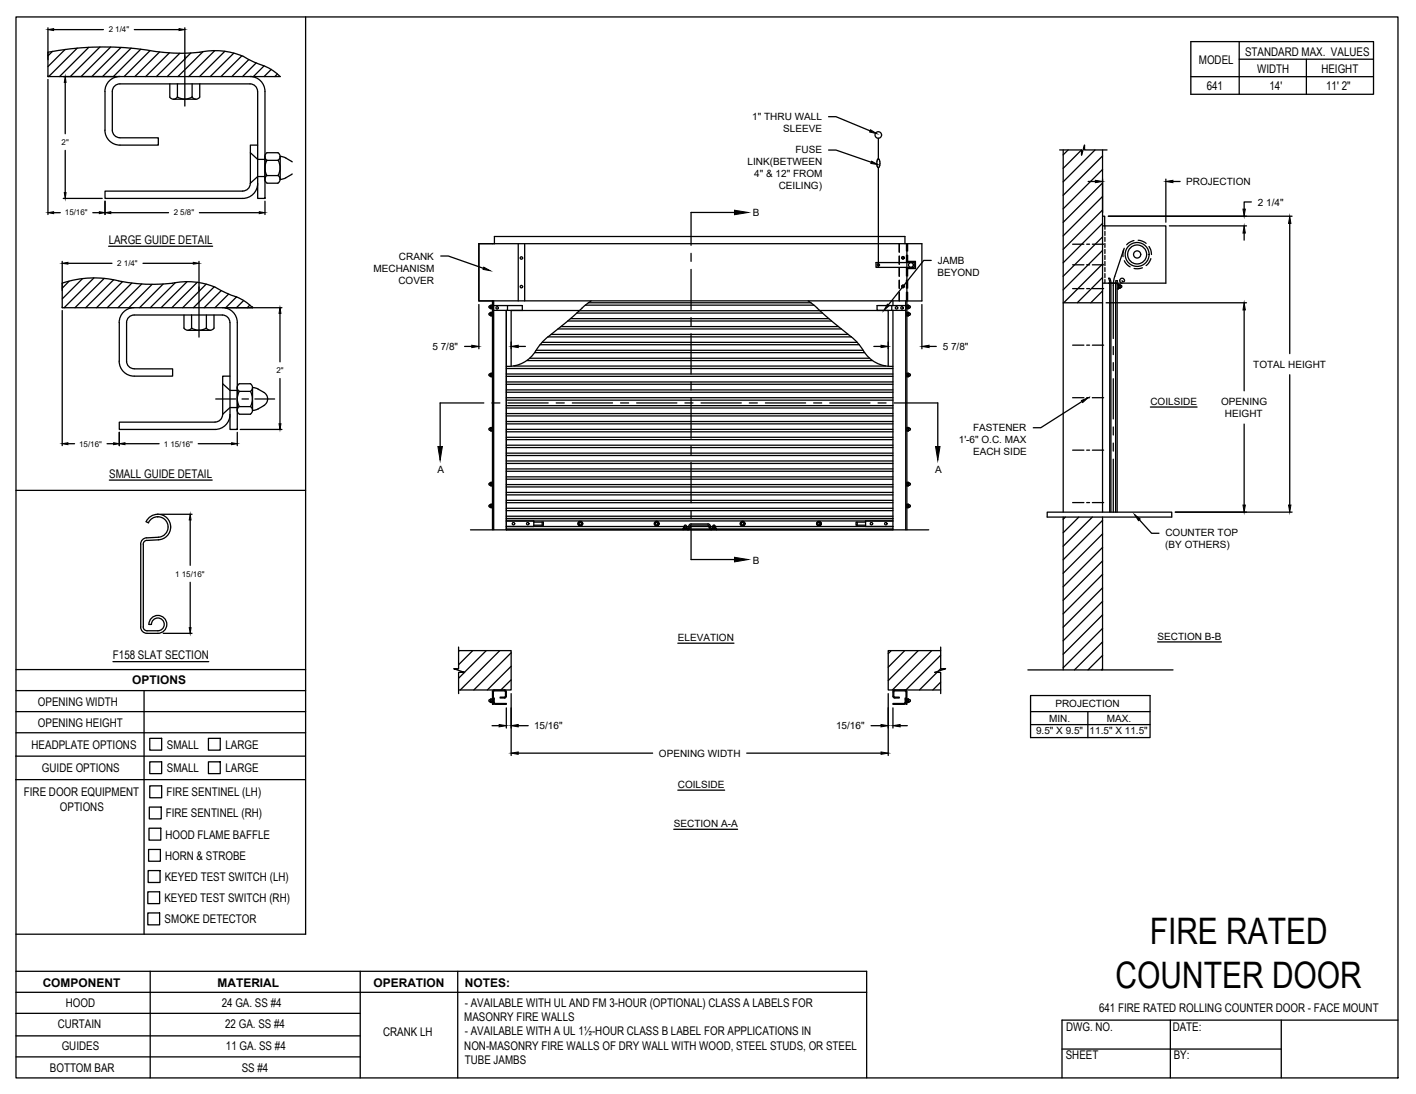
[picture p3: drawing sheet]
<svg xmlns="http://www.w3.org/2000/svg" width="279mm" height="216mm" viewBox="0 0 279 216" stroke-linecap="round" stroke-linejoin="round" font-family="sans-serif">
<!-- layer: CRANK - LH -->
<g fill="none" stroke="#000" stroke-width=".25">
<path d="M173.2 31.4l-.2 .8 .2 .8M173.2 31.4h.2M173.3 27.3v4.1M173.3 33.1v19.4M173.4 31.4l.2 .5v.7a.32 .32 0 0 1 0 .3 .32 .32 0 0 1-.4 .1M209.1 29.6h4.3v1l.6-2v1h4.4M209.8 29.6v71.5M210.8 29.6l-1 1M213.4 29.6l-3.6 3.6M214 29l-.2 .2M216.1 29.6l-6.3 6.3M217.6 29.6v71.5"/>
<path d="M217.6 30.8l-7.8 7.7M217.6 33.4l-7.8 7.8M217.6 36.1l-7.8 7.8M217.6 38.8l-7.8 7.7M94.5 48.1v11.3h2.8M94.5 48.1v11.3h84.4M94.5 48.1h87.4v11.3h-2.8v-1.7M97.2 59.4v45.2M97.4 59.4v45.2M97.6 48.1v-1.4h81v1.4M102.3 48.1v11.3M103.5 48.1v11.3"/>
<path d="M116.1 59.8h43.9M116.7 59.4l-1.9 1.4M159.4 59.4l1.9 1.4M172.8 51.8h7.6v1h-7.6zM176.2 59.4v.9M177.4 48.1v1.7M177.4 50.5v1.6M177.4 52.9v1.6M177.4 55.3v1.6M177.4 57.7v1.7M178.7 59.4v45.2M178.9 48.1v1.5"/>
<path d="M178.9 50.4v1.4M178.9 52.8v1.7M178.9 55.3v1.6M178.9 57.7v1.7M178.9 48.1v56.5M179.1 51.6h1.5v1.4h-1.5M179.1 48.1v1.5M179.1 50.4v1.4M179.1 52.8v1.7M179.1 55.3v1.6M209.8 59.8h7.8M211.6 57h2.3"/>
<path d="M211.6 52.3h2.3M211.6 48.2h2.3M214.4 57h.6M214.4 52.3h.6M214.4 48.2h.6M215.5 57h2.3M215.5 52.3h2.3M215.5 48.2h2.3M217.6 44.6h12.4v11.3h-12.4M217.6 42.7h.4v1.9M217.6 41.4l-7.8 7.8M217.6 44.1l-7.8 7.8"/>
<path d="M217.6 46.8l-7.8 7.7M217.6 49.4l-7.8 7.8M217.6 52.1l-7.7 7.7M217.6 54.8l-5 5M217.6 57.4l-2.4 2.4M218 44.6v.7M218 45.7v.8M218 46.8v.8M218 48v.8M218 49.2v.8M218 50.4v.8M218 51.6v.8"/>
<path d="M218 52.8v.8M218 54v.8M218 55.2v.7M219.2 55.9v-.3a.61 .61 0 0 0-.5-.7l.3 1v45.2M220.4 56.1h.3v.9h-.3M220.4 55.9l.1-.5h-.3l-.1 45.7M220.7 56.2v.7M220.7 56.2h.3v.5M220.7 56.7h.3M220.7 56.4h.3M220.7 56.9h.3M220.9 56.7l.1 .2"/>
<path d="M221 56.3l.3 .1v.3M221 56.3v.5M221.3 56.7l-.3 .1M221.4 55.4l.2 .2h.2a.47 .47 0 0 0-.3-.7 .47 .47 0 0 0-.6 .5 .47 .47 0 0 0 .5 .5M221.7 49.3l-2 6.3v11.2M221.8 49l-.2 1v.7M221.8 51.5l.5 .7 .7 .5M223.8 47.5l-1.1 .4-.4 .4M224.6 47.4l.8 .2 .7 .4M225.4 52.9l-.9 .1h-.7M226.7 48.6l.4 .7 .1 .9M227.1 51l-.5 1-.5 .4"/>
<path d="M96.5 73.8v.3M96.5 60.4v.3M96.5 61.8v.3M96.6 60.7l.2 .1M96.6 74.1l.1 .1M96.6 62.1l.1 .1M96.7 62.2l.1 .1M96.7 73.8l.1-.1v.6M96.7 74.2l.1 .1M96.7 73.8l-.1 .1M96.8 60.3l-.2 .1M96.8 61.7l-.2 .1"/>
<path d="M96.8 60.3v.6M96.8 61.7v.6M96.8 60.3h.3v.4h-.2zM96.9 62.2h.2M96.9 74.2l-.1-.5h.3l.1 .6h-.4l.1-.1h.2M96.9 61.8v.4M96.9 62.2v.1M96.9 61.6v.2M96.9 61.8h.2M96.9 61.6h.2M96.9 60.4h.2M96.9 73.8h.2"/>
<path d="M97.1 61.8v.4M97.1 61.6v.2M97.1 60.7v.2h-.2v-.1M97.1 62.1v.2l-.2 .1M97.4 61.3h17M97.4 60.3h5.7v1M99.9 79h76.3M99.9 78.5h76.3M99.9 77.4h76.3M99.9 76.9h76.3M99.9 74.3h76.3M99.9 73.8h76.3"/>
<path d="M99.9 75.4h76.3M99.9 75.8h76.3M99.9 72.7h76.3M99.9 61.3v43.3M100.1 60.3v1M100.9 61.3v11M101.4 72.2h73.4M104 71.2h68.1M104.6 70.7h66.9M105.5 69.6h65.1M105.8 69.1h64.5M106.6 68h62.9"/>
<path d="M107 67.6h62.1M108.1 66.5h59.9M108.7 66h58.7M110.1 64.9h55.9M110.7 64.5h54.7M112 63.4h52.1M112.6 62.9h50.9M113.8 61.8h48.5M114.3 61.3h47.5M114.8 60.9l-3.1 2.7-4 3.2-1.3 1.4a7.3 7.3 0 0 1-4.9 4l-1.6 .1M115.5 60.2h45.1M161.3 60.9l3.1 2.7 4 3.2 1.3 1.4a7.3 7.3 0 0 0 4.9 4l1.6 .1"/>
<path d="M161.7 61.3h13.6v11M176 60.3v1M176.2 61.3v43.3M178.7 60.3h-5.6v1h5.6M179 61.8v.4M179 62.1v.2l.2 .1M179 60.7v.2h.2M179 61.8h.2M179 61.6h.2M179 62.2h.2M179 60.4h.2M179 60.7h.2"/>
<path d="M179 61.6v.2M179 73.7l-.1 .6 .4 .1M179 73.7h.2M179 73.8h.2M179 74.2h.3M179.2 61.6v.7M179.2 60.2v.5M179.2 73.6v.6M179.2 60.8v.1M179.2 74.2v.1M179.2 60.2l-.2 .1v.4M179.3 60.3l.3 .3-.3 .2"/>
<path d="M179.3 60.3v.6M179.3 74.3l.3-.3-.3-.3v.6M179.4 62.2l-.1 .1M179.6 61.8v.3l-.2 .1M179.6 61.8l-.3-.1v.6M211.6 78.5h2.3M211.6 68.1h2.3M214.4 78.5h.6M214.4 68.1h.6M215.5 78.5h2.3M215.5 68.1h2.3M219.7 68.4v1.6"/>
<path d="M219.7 71.6v1.6M219.7 74.7v8M96.5 84.5v.4M96.5 95.4v.3M96.5 99.7v.3M96.6 84.9l.2 .1M96.6 95.7l.1 .1M96.7 95.8h.1M96.7 84.5l-.1 .1M96.8 84.4l-.1 .1M96.8 95.3l-.2 .1M96.8 99.6l-.2 .1"/>
<path d="M96.8 84.5v.5M96.8 95.3v.5M96.8 99.6v.5M96.9 95.7h.2M96.9 84.9h.2M96.9 84.5v.4M96.9 95.4v.3M96.9 99.7h.2v.3h-.2zM96.9 84.9v.2M96.9 95.2v.1M96.9 95.2h.2M96.9 95.4h.2"/>
<path d="M97.1 95.4v.3M97.1 95.2v.1M97.1 99.7v-.2h-.2v.2M97.1 84.9v.2h-.2M97.1 95.7v.2h-.2v-.2M97.1 84.5h-.2l-.1-.1h.3v.5M99.9 99.2h76.3M99.9 98.7h76.3M99.9 88.3h76.3M99.9 87.9h76.3M99.9 91.5h76.3M99.9 91h76.3"/>
<path d="M99.9 89.4h76.3M99.9 89.9h76.3M99.9 94.6h76.3M99.9 94.1h76.3M99.9 92.5h76.3M99.9 93h76.3M99.9 97.7h76.3M99.9 97.2h76.3M99.9 95.6h76.3M99.9 96.1h76.3M99.9 85.2h76.3M99.9 84.7h76.3"/>
<path d="M99.9 86.3h76.3M99.9 86.8h76.3M99.9 82.1h76.3M99.9 81.6h76.3M99.9 83.2h76.3M99.9 83.7h76.3M99.9 80.1h76.3M99.9 80.5h76.3M179 95.4v.3M179 95.7v.2h.2M179 84.9v.2h.2M179 95.2h.2"/>
<path d="M179 95.4h.2M179 95.7h.2M179 84.5h.2M179 84.9h.2M179 95.2v.1M179.2 99.5v.2M179.2 95.2v.7M179.2 84.4v.1M179.2 99.7v.5M179.2 84.5v.6M179.2 99.5h-.2v.2M179.2 99.7h-.2l-.1 .2 .1 .1h.2"/>
<path d="M179.2 84.4h-.2v.5M179.4 95.8h-.1M179.4 84.5l-.1-.1v.6M179.4 95.8l.2-.4-.3-.1v.5M179.4 84.5l.2 .3-.3 .2M211.6 99.2h2.3M211.6 88.8h2.3M214.4 99.2h.6M214.4 88.8h.6M215.5 99.2h2.3M215.5 88.8h2.3M219.7 84.3v1.6"/>
<path d="M219.7 87.4v1.6M219.7 90.6v10.5M92.8 104.6h90.5M96.6 100l.2 .1M97.1 100v.2h-.2v-.2M99.9 104.4h76.3M99.9 102.8h76.3M99.9 103.9h35.1M99.9 102.3h76.3M99.9 100.8h76.3M99.9 100.3h76.3M99.9 101.9h76.3"/>
<path d="M105.3 103h1.9v.7h-1.9M105.3 102.8v1.1M107 103v.7M114.3 103h.4l.3 .4-.3 .4h-.4l-.3-.4zM129.3 103h.5l.2 .4-.2 .4h-.5l-.2-.4zM135 104h-.1v.3h.1M135 104h.4v.3h-.4zM135.1 103.7h.3M135.1 103.7l-.1 .3h.5v-.1M135.4 103.7l.1 .2M135.4 104h.2v.3h-.2M135.5 103.9h.4v.4h-1.1v.3"/>
<path d="M135.7 104.6a.54 .54 0 0 0 .5-.7h3.7a.52 .52 0 0 0 .5 .7M135.9 103.9l.1-.3 .4-.2h3.3h.2l.3 .5M136.4 103.6l-.3 .3M136.4 103.6h3.3M139.7 103.6l.2 .3M140.4 104.3h1v.3M140.5 104v.3h.2M140.6 103.9h-.4v.4h.2M140.7 104h-.2M140.7 104v.3M140.7 104h.3M140.7 104.3h.3"/>
<path d="M140.7 103.7h.3M140.7 103.7l-.1 .3h.6M141 103.7l.1 .2h35.1M141 104h.2v.3h-.2M141.1 104v.3M141.1 103.9v.1M146.3 103h.5l.2 .4-.2 .4h-.5l-.2-.4zM161.4 103h.4l.3 .4-.3 .4h-.4l-.3-.4zM169.1 103v.7M170.8 103h-1.9v.7h1.9M170.8 102.8v1.1M179 100v.2h.2"/>
<path d="M179.3 100.1l.3-.2-.3-.3v.5M206.6 101.1h24.6v.9h-24.6zM209.8 102v30.2M210.2 102l-.4 .5M212.9 102l-3.1 3.1M215.5 102l-5.7 5.8M217.6 102v30.2M217.6 102.7l-7.8 7.8M217.6 105.4l-7.8 7.7M217.6 108l-7.8 7.8M217.6 110.7l-7.8 7.8M217.6 113.3l-7.8 7.8"/>
<path d="M217.6 116l-7.8 7.8M217.6 118.7l-7.8 7.7M219.2 101.1v-45.2h1.2v45.2M89.7 132h.1M90.5 128.4h10.4v7.8h-10.4M90.5 127.7v4.3h-1l2.2 .7h-1.2v4.2M90.6 128.4l-.1 .1M93.3 128.4l-2.8 2.8M95.9 128.4l-5.4 5.5M96.5 138.1v.3M96.6 138.5h.2M96.7 138.1h-.1"/>
<path d="M96.8 138h-.1M96.8 138v.6M96.9 138.5h.2M96.9 138.1v.3M96.9 138.5v.1M97.1 138.4v.2h-.2M97.1 138.1h-.2l-.1-.1h.3v.4M97.2 136.5l.3-.3h2.1l.3 .3M97.2 138.5l.3 .1v-.8h-.2v.8M97.2 136.5v2.5h.1v-2.5M97.2 138v.6M97.3 138.6l.4 .4"/>
<path d="M97.3 136.5l.2-.2h2.1l.1 .2M97.5 138.6l.2 .2h2.2v.2h-2.2M97.5 137.9l-.3 .2M98.6 128.4l-7.8 7.8M99.7 136.5v.9M99.7 137.4l-.1 .2h-.9v.2h.9l.3-.4M99.9 136.5v.9M100.9 128.8l-7.4 7.4M100.9 131.5l-4.7 4.7M100.9 134.2l-2.1 2M175.9 128.4l-.6 .6M176.2 137.4l.2 .3 1 .1v-.2h-.9l-.1-.2"/>
<path d="M176.2 136.5l.3-.3h2.1l.3 .3M176.2 136.5v.9M176.4 136.5l.2-.2h2l.2 .2M176.4 136.5v.9M178.5 128.4l-3.2 3.3M178.6 138.6l-.2 .2h-2.2v.2h2.2M178.6 137.9l.3 .2M178.8 138.6l-.4 .4M178.8 136.5v2.5h.1v-2.5M178.9 138.5l-.3 .1v-.8h.2v.8M178.9 138v.6M179 138.1v.3"/>
<path d="M179 138.4v.2h.2M179 138.1h.2M179 138.5h.2M179.2 137.9v.2M179.2 138.1v.5M179.2 137.9h-.2v.2M179.4 138h-.1v.6M179.4 138.1l.2 .1v.2M179.6 138.5h-.3M181.2 128.4l-5.9 5.9M183.9 128.4l-7.8 7.8M184.9 132.7l-3.5 3.5"/>
<path d="M185.6 128.4h-10.3v7.8h10.3M185.6 132h1l-2.2 .7h1.2v4.2M185.6 129.3l-6.8 6.9M185.6 132l-.5 .5M185.6 127.7v4.3M185.6 134.6l-1.5 1.6M202.8 132.2h28.7M217.6 121.3l-7.8 7.8M217.6 124l-7.8 7.8M217.6 126.7l-5.6 5.5M217.6 129.3l-2.9 2.9M217.6 132l-.3 .2"/>
<circle cx="173.3" cy="26.6" r=".65"/>
<circle cx="102.9" cy="56.6" r=".24"/>
<circle cx="102.9" cy="50.9" r=".24"/>
<circle cx="173.3" cy="52.3" r=".24"/>
<circle cx="178.2" cy="56.5" r=".24"/>
<circle cx="178.2" cy="50.9" r=".24"/>
<circle cx="179.7" cy="52.3" r=".48"/>
<circle cx="224.4" cy="50.2" r="1.87"/>
<circle cx="224.4" cy="50.2" r="2.36"/>
<circle cx="224.4" cy="50.2" r=".71"/>
<circle cx="98.1" cy="60.8" r=".24"/>
<circle cx="176.9" cy="60.8" r=".24"/>
<circle cx="178" cy="60.8" r=".24"/>
<circle cx="101.3" cy="103.3" r=".24"/>
<circle cx="104.1" cy="103.3" r=".24"/>
<circle cx="114.5" cy="103.3" r=".48"/>
<circle cx="114.5" cy="103.3" r=".24"/>
<circle cx="129.6" cy="103.3" r=".48"/>
<circle cx="129.6" cy="103.3" r=".24"/>
<circle cx="146.5" cy="103.3" r=".48"/>
<circle cx="146.5" cy="103.3" r=".24"/>
<circle cx="161.6" cy="103.3" r=".48"/>
<circle cx="161.6" cy="103.3" r=".24"/>
<circle cx="171.9" cy="103.3" r=".24"/>
<circle cx="174.8" cy="103.3" r=".24"/>
</g>
<!-- layer: ANNOTATIONS -->
<g fill="none" stroke="#000" stroke-width=".25">
<path d="M9.5 5.5v6.3M9.5 15.7v26.6M10.6 5.8h9.8M12.5 15.1h10.6M12.9 16.3v10.1M26.5 5.8h8.8M36.5 5.5v6.3M12.5 39.2h7.7M12.9 29.7v8.3M20.7 39.7v2.6M52.3 39.7v2.6M163.5 23h1.5l6.7 2.8"/>
<path d="M163.5 29.6h1.5l6.9 2.4M214.7 35.8h1.4M217.6 35.3v6.7M230 35.3v8.6M231.4 35.8h1.5M246.9 39.9h-1.4v1.4M10.6 42h1.3M12.3 51.6v5.8M13.4 52h8.7M18.3 42h1.3M21.9 42h11.4M28.2 52h9.9"/>
<path d="M39.3 51.6v5.8M39.3 42h11.9M87 50.5h1.5l6.9 2.5M183.7 51.4h-1.4l-7 8.8M218.2 59.8h27.8M218.7 42.7h36.3M230.7 44.6h15.3M245.5 46v1.4M254.5 44.1v25.7M12.3 61.3v26.6M44.5 60.7h11.1M55.2 61.8v9.6"/>
<path d="M55.2 74.7v8.9M91.7 68.4h1.4M94.5 60.1v8.7M100.9 67.5v1.3M102.3 68.4h1.4M172.4 68.4h1.4M175.3 67.5v1.3M181.9 60.1v8.7M183.3 68.4h1.4M213.5 79.2l-8.1 5.2h-1.5M245.5 61.2v15.9M254.5 74v25.7"/>
<path d="M13.4 87.6h1.3M21.1 87.6h1.3M23.5 85.3v2.6M24.7 87.6h6.7M39.1 87.6h6.6M46.8 85.3v2.6M47.4 84.8h8.2M227 80.3h9.2M245.5 83.7v16M31.7 101.5h6.2M37.5 102.6v9M37.5 114.9v9"/>
<path d="M224.8 102.6l2.4 2.6h1.5M231.9 101.1h23.1M32.2 125h5.7M99.9 139.7v4M100.9 136.9v12.2M133.8 126.9h11M175.3 136.9v12.2M176.2 139.7v4M203.3 137.3h23.6v8.3h-23.6zM228.4 126.7h12.6M97.1 143.2h1.4M102.3 143.2h1.9"/>
<path d="M102.3 148.6h26.5M133.8 155.9h9.2M147.3 148.6h26.5M171.9 143.2h1.9M177.6 143.2h1.4M203.3 140.4h23.6M203.3 143h23.6M214.7 140.4v5.2M132.9 163.7h12.6"/>
</g>
<g fill="#000" stroke="#000" stroke-width=".2">
<path d="M9.5 5.8l1.1-.1v.3zM12.9 15.1l.1 1.2h-.3zM35.3 5.7l1.2 .1-1.2 .2zM12.7 38h.3l-.1 1.2zM171.8 25.6l1.2 .8-1.4-.3zM172 31.8l1.2 .7-1.4-.2zM216.1 35.6l1.5 .2-1.5 .2zM230 35.8l1.4-.2v.4zM9.5 42l1.1-.2v.4zM12.3 52l1.1-.2v.3zM19.6 41.8l1.1 .2-1.1 .2zM20.7 42l1.2-.2v.4z"/>
<path d="M38.1 51.8l1.2 .2-1.2 .1zM51.2 41.8l1.1 .2-1.1 .2zM95.5 52.7l1.2 .7-1.4-.2zM245.5 44.6l.2 1.4h-.4zM245.3 41.3h.4l-.2 1.4zM254.5 42.7l.2 1.4h-.4zM55.2 60.7l.2 1.1h-.3zM93.1 68.1l1.4 .3-1.4 .2zM100.9 68.4l1.4-.3v.5zM173.8 68.1l1.5 .3-1.5 .2zM175.1 60l.4 .3-1.1 1zM181.9 68.4l1.4-.3v.5z"/>
<path d="M213.4 79l1.3-.5-1.1 .9zM245.5 59.8l.2 1.4h-.4zM12.3 87.6l1.1-.2v.4zM22.4 87.4l1.1 .2-1.1 .2zM23.5 87.6l1.2-.2v.4zM45.7 87.4l1.1 .2-1.1 .2zM55.1 83.6h.3l-.2 1.2zM245.3 99.7h.4l-.2 1.4zM254.3 99.7h.4l-.2 1.4zM37.5 101.5l.2 1.1h-.4zM223.9 101.5l1.1 .9-.4 .3zM37.3 123.9h.4l-.2 1.1z"/>
<path d="M98.5 143l1.4 .2-1.4 .2zM100.9 143.2l1.4-.2v.4zM100.9 148.6l1.4-.2v.5zM173.8 143l1.5 .2-1.5 .2zM173.8 148.4l1.5 .2-1.5 .3zM176.2 143.2l1.4-.2v.4z"/>
</g>
<!-- layer: CRANK - LH -->
<path d="M220.7 57h.1" fill="none" stroke="#000" stroke-width=".2"/>
<!-- layer: SECTION CUTS -->
<g fill="none" stroke="#000" stroke-width=".25">
<path d="M136.4 50v1.6M136.4 53.2v7.9M144.9 41.9h-8.5v6.5M95.5 79.5h-8.7v8.6M97 79.5h1.6M100.2 79.5h8M109.7 79.5h1.6M112.9 79.5h8M122.4 79.5h1.6M125.6 79.5h8M135.1 79.5h1.6M136.4 62.7v1.6"/>
<path d="M136.4 65.9v7.9M136.4 75.4v1.6M136.4 78.6v7.9M138.3 79.5h8M147.8 79.5h1.6M151 79.5h8M160.5 79.5h1.6M163.7 79.5h8M173.2 79.5h1.6M176.4 79.5h8.6v8.6M136.4 88.1v1.6M136.4 91.3v7.9"/>
<path d="M136.4 100.8v1.6M136.4 104v6.4h8.5"/>
</g>
<path d="M144.9 41.5l2.7 .4-2.7 .5zM86.4 88.1h.9l-.5 2.7zM184.6 88.1h.9l-.5 2.7zM144.9 110l2.7 .4-2.7 .5z" fill="#000" stroke="#000" stroke-width=".2"/>
<!-- layer: DETAILS -->
<g fill="none" stroke="#000" stroke-width=".25">
<path d="M10.4 10.1l-.9 .9M12.8 9.8l-3.3 3.3M15.2 9.5l-5.6 5.6M17.5 9.3l-5.8 5.8M19.7 9.3l-5.8 5.8M21.8 9.3l-5.8 5.8M23.7 15.1a2.92 2.92 0 0 0-3 3v7.6a2.95 2.95 0 0 0 3 2.9h7.5v-1.4h-7.5a1.49 1.49 0 0 1-1.5-1.5v-7.7a1.49 1.49 0 0 1 1.5-1.4h25.6a1.49 1.49 0 0 1 1.5 1.4M23.9 9.4l-5.8 5.7M25.9 9.5l-5.7 5.6M27.8 9.7l-5.4 5.4M29.6 10l-5.1 5.1M31.5 10.3l-4.9 4.8"/>
<path d="M33.4 10.4l-4.7 4.7M33.5 16.6v2.6a.88 .88 0 0 0 1.5 0M34.2 19.6h4.5M35 16.6v2.5a2.7 2.7 0 0 0 2.9 0v-2.5M35.5 10.5l-4.6 4.6M36.5 11v9.9M37.7 10.5l-4.7 4.6M39.4 16.6v2.6a.88 .88 0 0 1-1.5 0M39.5 10.3a35.7 35.7 0 0 1-10.6-.4 59.5 59.5 0 0 0-19.4 .4v4.8h45.8a9.6 9.6 0 0 0-4.2-2.5l-1.1-.4a14.1 14.1 0 0 0-10.6-1.9M40 10.2l-4.9 4.9M42.4 10l-5.2 5.1M44.4 10.1l-5 5"/>
<path d="M46.1 10.5l-4.6 4.6M47.7 11l-4.1 4.1M49.1 11.7l-3.4 3.4M49.3 15.1a2.95 2.95 0 0 1 3 2.9v21.2h-1.5v-21.1M50.5 12.4l-2.6 2.7M52.1 13l-2.1 2.1M53.5 13.7l-1.4 1.4M54.7 14.6l-.5 .5M49.4 30.1l1.4 1.4h1.5M50.8 36.2a2.95 2.95 0 0 1-2.9 3h-27.2v-1.5h27.2M50.8 28.6h-1.4v7.6a1.54 1.54 0 0 1-1.5 1.5M52.3 34.8h-1.5l-1.4 1.4"/>
<path d="M52.3 30.8v4.7M52.7 34.6a.9 .9 0 0 0 0 1.6h2.1a.9 .9 0 0 0 .1-1.6 3.1 3.1 0 0 0 0-3h-2.2l-.4 .9v.9l.4 1.2h2.2M52.7 31.6a.9 .9 0 0 1 0-1.5h2.1a.89 .89 0 0 1 .1 1.5M55.3 30.9l.8 .1 1.6 .9M55.3 30.9v4.5M56.4 35.1l-1.1 .3M57.7 34.3l-1.3 .8M13.6 55.5l-1.3 1.4M16.3 55l-4 4M18.5 54.9l-5.8 5.8M20.6 54.9l-5.8 5.8M22.4 55.2l-5.5 5.5"/>
<path d="M24.2 55.6l-5.1 5.1M26 55.9l-4.8 4.8M28 56l-4.7 4.7M30 56.1l-4.6 4.6M32.2 56l-4.7 4.7M34.6 55.8l-4.9 4.9M36.9 55.6l-5.1 5.1M38.9 55.7l-5 5M39.3 56.6v9.9M40.7 56.1l-4.7 4.6M42.3 56.6l-4.1 4.1M42.5 56.7a14.2 14.2 0 0 0-8.5-.8 36.3 36.3 0 0 1-12.6-.9 19.8 19.8 0 0 0-9.1 .9v4.8h37.5"/>
<path d="M42.5 56.7l2.1 1.1 2.1 .8M43.6 57.4l-3.3 3.3M45.1 58l-2.7 2.7M48.1 59.3l-1.4 1.4M23.5 63.7v7.6a2.95 2.95 0 0 0 3 2.9h7.6v-1.4h-7.6M25 63.7v7.6a1.49 1.49 0 0 0 1.5 1.5M26.5 60.7a2.95 2.95 0 0 0-3 3M36.3 62.2v2.5a.88 .88 0 0 0 1.5 0M37.1 65.2h4.4M37.8 64.7a2.7 2.7 0 0 0 2.9 0M37.8 62.2v2.5M40.7 62.2v2.5a.88 .88 0 0 0 1.5 0v-2.5"/>
<path d="M42.6 78.7h3.9M43.9 60.7a2.95 2.95 0 0 1 2.9 3M43.9 62.2a1.49 1.49 0 0 1 1.5 1.5M43.9 62.2h-17.4a1.49 1.49 0 0 0-1.5 1.5M43.9 75.7l1.5 1.3h1.4M45.4 63.7v21.1h1.4v-21.1M45.4 74.2h-1.5v7.6M46.8 76.4v4.7M47.2 77.2a.9 .9 0 0 1 0-1.5h2.2a.89 .89 0 0 1 0 1.5M47.2 77.2a3 3 0 0 0 0 3 .89 .89 0 0 0 0 1.5h2.2a.91 .91 0 0 0 0-1.5M47.2 77.2h2.2M47.8 78.7h1.2"/>
<path d="M49.3 60.2l-.5 .5M49.4 77.2a3.1 3.1 0 0 1 0 3M49.8 60.7l-1.4-1.2-1.7-.9-2.2 2.1M49.8 60.7h.1M50.3 78.7h3.9M50.9 76.8a2.28 2.28 0 0 1 1.9 1.9 1.49 1.49 0 0 1-.7 1.3l-1.2 .7M50.9 76.8l-1.1-.3v4.5l1.1-.3M43.9 81.8a1.49 1.49 0 0 1-1.5 1.5M45.4 81.8a2.95 2.95 0 0 1-3 3h-18.9v-1.5h18.9M46.8 80.4h-1.4l-1.5 1.3M47.2 80.2h2.2M28.9 103l.4 .2a2.02 2.02 0 0 1 3.5-.3 2.02 2.02 0 0 1-1.5 3.1l-2.3 .2"/>
<path d="M28.9 106.1a1.23 1.23 0 0 0-1.1 1.3l-.1 16.3a1.26 1.26 0 0 0 1.3 1.3h2.2M31.1 101.5a2.53 2.53 0 0 0-2.3 1.5M31.1 101.5h.1M31.1 102h.1M31.1 101.5a2.53 2.53 0 0 1 2.6 2.4 2.53 2.53 0 0 1-2.4 2.6l-2.3 .1a.75 .75 0 0 0-.7 .8v16.3a.72 .72 0 0 0 .7 .8h2.2M31.1 124.5a1.26 1.26 0 0 0 1.3-1.3 1.26 1.26 0 0 0-1.3-1.2 1.26 1.26 0 0 0-1.2 1.2h-.5a1.77 1.77 0 0 1 1.7-1.7 1.77 1.77 0 0 1 1.8 1.7 1.77 1.77 0 0 1-1.8 1.8"/>
</g>
<path d="M9.5 15.1h.1M52.3 39.2h.1M12.3 60.7h.1M46.8 84.8h.1" fill="none" stroke="#000" stroke-width=".2"/>
<!-- layer: TITLE BLOCK -->
<g fill="none" stroke="#000" stroke-width=".25">
<path d="M3.2 3.3h272.6v209.4h-272.6zM60.3 3.3v181.1h-57.1M235 8.2h36v10.4h-36zM235 15.1h36M244.5 11.7h26.5M244.5 8.2v10.4M21.4 48.6h20.6M3.2 96.8h57.1M21.6 94.7h20.3M3.2 136.3h57.1M3.2 132.1h57.1M22.3 130.6h18.9"/>
<path d="M28.4 136.3v48.1M3.1 149.2h57.1M3.1 153.9h57.1M3.2 140.4h57.1M3.2 144.6h57.1M29.5 159.3h2.3v2.3h-2.3zM29.5 145.7h2.4v2.3h-2.4zM29.5 155.1h2.4v2.3h-2.4zM29.5 150.3h2.4v2.4h-2.4zM41.1 145.7h2.4v2.3h-2.4zM41.1 150.3h2.4v2.4h-2.4zM29.2 176h2.3v2.3h-2.3z"/>
<path d="M29.2 171.8h2.4v2.4h-2.4zM29.3 167.6h2.3v2.4h-2.3zM29.4 163.4h2.3v2.4h-2.3zM3.2 200h67.9M3.2 195.8h167.8M3.2 191.7h167.8v21M29.2 180.2h2.3v2.3h-2.3zM29.6 191.7v21M71.1 191.7v21M90.3 191.7v21M3.2 208.6h67.9M3.2 204.4h67.9"/>
<path d="M209.6 207h43.2M230.9 201.3v11.4M252.8 201.3v11.4M275.8 201.3h-66.2v11.4"/>
</g>
<!-- layer: 0 -->
<path d="M257.8 11.7v6.9" fill="none" stroke="#000" stroke-width=".25"/>
<g font-size="7.2">
<text x="226.9" y="186.4">FIRE RATED</text>
<text x="220.1" y="195">COUNTER DOOR</text>
</g>
<g font-size="2.4">
<text x="245.7" y="11.1">STANDARD MAX. VALUES</text>
<text x="236.6" y="12.7">MODEL</text>
<text x="238.1" y="17.8">641</text>
<text x="248.1" y="14.4">WIDTH</text>
<text x="250.5" y="17.8">14'</text>
<text x="260.7" y="14.4">HEIGHT</text>
<text x="261.7" y="17.8">11' 2&quot;</text>
<text x="21.4" y="48.1">LARGE GUIDE DETAIL</text>
<text x="21.6" y="94.3">SMALL GUIDE DETAIL</text>
<text x="22.3" y="130.1">F158 SLAT SECTION</text>
<text x="26.1" y="135">OPTIONS</text>
<text x="7.5" y="139.3">OPENING WIDTH</text>
<text x="7.5" y="143.4">OPENING HEIGHT</text>
<text x="6.2" y="147.7">HEADPLATE OPTIONS</text>
<text x="32.9" y="147.8">SMALL</text>
<text x="44.5" y="147.8">LARGE</text>
<text x="8.3" y="152.4">GUIDE OPTIONS</text>
<text x="32.9" y="152.4">SMALL</text>
<text x="44.5" y="152.4">LARGE</text>
<text x="4.7" y="157.1">FIRE DOOR EQUIPMENT</text>
<text x="11.8" y="160">OPTIONS</text>
<text x="32.7" y="161.3">FIRE SENTINEL (RH)</text>
<text x="32.9" y="157.2">FIRE SENTINEL (LH)</text>
<text x="32.7" y="165.5">HOOD FLAME BAFFLE</text>
<text x="32.5" y="173.9">KEYED TEST SWITCH (LH)</text>
<text x="32.6" y="169.7">HORN &amp; STROBE</text>
<text x="32.4" y="178">KEYED TEST SWITCH (RH)</text>
<text x="32.5" y="182.2">SMOKE DETECTOR</text>
<text x="8.4" y="194.7">COMPONENT</text>
<text x="42.9" y="194.7">MATERIAL</text>
<text x="73.7" y="194.7">OPERATION</text>
<text x="91.7" y="194.7">NOTES:</text>
<text x="11.4" y="202.8">CURTAIN</text>
<text x="13" y="198.8">HOOD</text>
<text x="43.8" y="198.6">24 GA. SS #4</text>
<text x="44.4" y="202.9">22 GA. SS #4</text>
<text x="91.6" y="201.5">MASONRY FIRE WALLS</text>
<text x="91.7" y="198.6">- AVAILABLE WITH UL AND FM 3-HOUR (OPTIONAL) CLASS A LABELS FOR</text>
<text x="210.4" y="203.6">DWG. NO.</text>
<text x="216.9" y="199.8">641 FIRE RATED ROLLING COUNTER DOOR - FACE MOUNT</text>
<text x="231.4" y="203.4">DATE:</text>
<text x="12.2" y="207.3">GUIDES</text>
<text x="44.6" y="207.2">11 GA. SS #4</text>
<text x="75.6" y="204.5">CRANK LH</text>
<text x="91.6" y="207.2">NON-MASONRY FIRE WALLS OF DRY WALL WITH WOOD, STEEL STUDS, OR STEEL</text>
<text x="91.7" y="204.3">- AVAILABLE WITH A UL 1½-HOUR CLASS B LABEL FOR APPLICATIONS IN</text>
<text x="210.3" y="209.1">SHEET</text>
<text x="231.6" y="209">BY:</text>
<text x="9.8" y="211.5">BOTTOM BAR</text>
<text x="47.7" y="211.6">SS #4</text>
<text x="91.7" y="210">TUBE JAMBS</text>
</g>
<g font-size="2">
<text x="148.4" y="23.7">1&quot; THRU WALL</text>
<text x="154.6" y="26.1">SLEEVE</text>
<text x="147.5" y="32.5">LINK(BETWEEN</text>
<text x="148.8" y="34.9">4&quot; &amp; 12&quot; FROM</text>
<text x="157" y="30.1">FUSE</text>
<text x="153.6" y="37.3">CEILING)</text>
<text x="234.1" y="36.5">PROJECTION</text>
<text x="248.2" y="40.6">2 1/4&quot;</text>
<text x="148.5" y="42.7">B</text>
<text x="73.7" y="53.6">MECHANISM</text>
<text x="78.7" y="51.2">CRANK</text>
<text x="185" y="52.1">JAMB</text>
<text x="78.6" y="56">COVER</text>
<text x="185" y="54.5">BEYOND</text>
<text x="85.3" y="69.1">5 7/8&quot;</text>
<text x="186" y="69.1">5 7/8&quot;</text>
<text x="247.3" y="72.6">TOTAL HEIGHT</text>
<text x="227" y="79.9">COILSIDE</text>
<text x="241" y="79.9">OPENING</text>
<text x="241.7" y="82.3">HEIGHT</text>
<text x="189.2" y="87.5">1'-6&quot; O.C. MAX</text>
<text x="192" y="89.9">EACH SIDE</text>
<text x="192" y="85.1">FASTENER</text>
<text x="86.3" y="93.4">A</text>
<text x="184.5" y="93.4">A</text>
<text x="230" y="105.8">COUNTER TOP</text>
<text x="148.5" y="111.2">B</text>
<text x="229.9" y="108.1">(BY OTHERS)</text>
<text x="133.8" y="126.5">ELEVATION</text>
<text x="228.4" y="126.3">SECTION B-B</text>
<text x="105.4" y="143.9">15/16&quot;</text>
<text x="165" y="143.9">15/16&quot;</text>
<text x="207" y="142.5">MIN.</text>
<text x="208.2" y="139.6">PROJECTION</text>
<text x="218.4" y="142.5">MAX.</text>
<text x="130" y="149.3">OPENING WIDTH</text>
<text x="204.4" y="144.8">9.5&quot; X 9.5&quot;</text>
<text x="215" y="144.8">11.5&quot; X 11.5&quot;</text>
<text x="133.8" y="155.5">COILSIDE</text>
<text x="132.9" y="163.2">SECTION A-A</text>
</g>
<g font-size="1.6">
<text x="21.4" y="6.4">2 1/4&quot;</text>
<text x="12.1" y="28.6">2&quot;</text>
<text x="12.8" y="42.5">15/16&quot;</text>
<text x="34.3" y="42.5">2 5/8&quot;</text>
<text x="23.1" y="52.5">2 1/4&quot;</text>
<text x="54.5" y="73.6">2&quot;</text>
<text x="15.6" y="88.1">15/16&quot;</text>
<text x="32.3" y="88.1">1 15/16&quot;</text>
<text x="34.6" y="113.8">1 15/16&quot;</text>
</g>
</svg>
